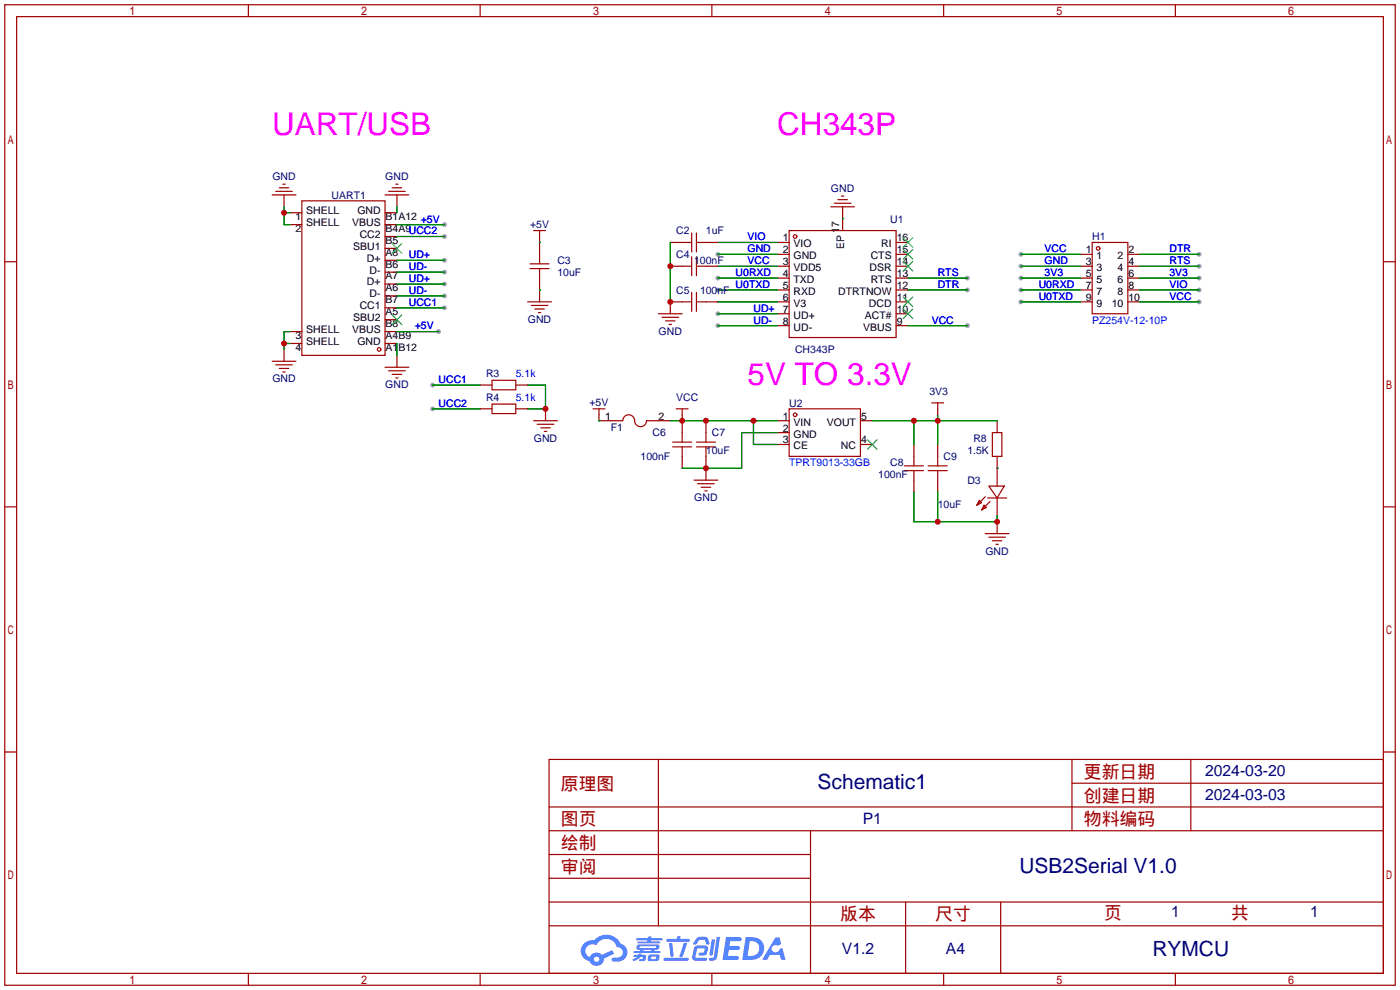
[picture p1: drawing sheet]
<svg xmlns="http://www.w3.org/2000/svg" width="299mm" height="212mm" viewBox="0 0 299 212" stroke-linecap="round" stroke-linejoin="round" font-family="sans-serif">
<g fill="#999">
<circle cx="153.4" cy="54.4" r=".51"/>
<circle cx="153.4" cy="59.4" r=".51"/>
<circle cx="153.4" cy="62" r=".51"/>
<circle cx="153.4" cy="67.1" r=".51"/>
<circle cx="153.4" cy="69.6" r=".51"/>
<circle cx="206.8" cy="62" r=".51"/>
<circle cx="206.8" cy="69.6" r=".51"/>
<circle cx="206.8" cy="59.4" r=".51"/>
<circle cx="95" cy="58.2" r=".51"/>
<circle cx="95" cy="60.7" r=".51"/>
<circle cx="95" cy="65.8" r=".51"/>
<circle cx="95" cy="50.5" r=".51"/>
<circle cx="95" cy="63.2" r=".51"/>
<circle cx="95" cy="55.6" r=".51"/>
<circle cx="92.5" cy="82.3" r=".51"/>
<circle cx="92.5" cy="87.4" r=".51"/>
<circle cx="95" cy="48" r=".51"/>
<circle cx="93.7" cy="70.9" r=".51"/>
<circle cx="218.2" cy="54.4" r=".51"/>
<circle cx="218.2" cy="56.9" r=".51"/>
<circle cx="218.2" cy="59.4" r=".51"/>
<circle cx="218.2" cy="62" r=".51"/>
<circle cx="218.2" cy="64.5" r=".51"/>
<circle cx="256.3" cy="54.4" r=".51"/>
<circle cx="256.3" cy="56.9" r=".51"/>
<circle cx="256.3" cy="59.4" r=".51"/>
<circle cx="256.3" cy="62" r=".51"/>
<circle cx="256.3" cy="64.5" r=".51"/>
</g>
<g fill="none" stroke="#a10000" stroke-width=".25">
<path d="M1 1h297.2v209.6h-297.2zM3.6 3.6h292.1v204.4h-292.1zM53.1 1v2.6M102.6 1v2.6M152.1 1v2.6M201.7 1v2.6M251.2 1v2.6M1 55.9h2.6M295.7 55.9h2.5M1 108.3h2.6M295.7 108.3h2.5M1 160.7h2.6"/>
<path d="M117.3 162.3h178.4v45.7h-178.4zM117.3 177.5h178.4M117.3 172.5h178.4M140.7 162.3v35.6M173.2 177.5v30.5M229.1 162.3v15.2M229.1 167.4h66.6M254.5 162.3v15.2M295.7 160.7h2.5M117.3 182.6h55.9M117.3 197.9h178.4M117.3 192.8h178.4"/>
<path d="M117.3 187.7h55.9M193.5 192.8v15.2M213.9 192.8v15.2M53.1 208v2.6M102.6 208v2.6M152.1 208v2.6M201.7 208v2.6M251.2 208v2.6"/>
</g>
<g fill="#5487ff">
<path d="M155.2 200.3h2.6a.48 .48 0 0 1 .7 .4 .48 .48 0 0 1-.6 .4h-1.8l-.2 1.1h1.9a.43 .43 0 0 1 .4 .4 .43 .43 0 0 1-.5 .4h-1.9l-.2 1.3h1.7a.45 .45 0 0 1 .5 .2 .45 .45 0 0 1-.1 .6h-3.3z"/>
<path d="M165.7 200.3h.9l.4 1.5-.8 .3a.84 .84 0 0 0-1.2 .3 .84 .84 0 0 0 .4 1.1 .84 .84 0 0 0 1.1-.4l.1-.2 .6-.3 .7 2.5h-1l-.2-1h-2.1l-.6 1h-1.1z"/>
<path d="M152.1 200.8h.7l-.5 3.1a.36 .36 0 0 1-.3 .3 .36 .36 0 0 1-.4-.3z"/>
<path d="M153.2 200.2h.7l-.6 4.3a1.13 1.13 0 0 1-1.8 .6l.2-.4h.7l.2-.2z"/>
<path d="M148.9 200.6l.6-.4h1a.77 .77 0 0 1 .9 .5l.3 1-.2 .2h-.5l-.3-.9-.2-.2-1 .1-.7 1-.6-.1-.1-.2z"/>
<path d="M148.4 202.4l.6-.3h1.7a.81 .81 0 0 1 .7 .5 .81 .81 0 0 1-.2 .8 .81 .81 0 0 1-.9 .8h-.7a.32 .32 0 0 1-.3-.3 .32 .32 0 0 1 .4-.3h.7l.2-.9-1.6 .1-.4 1.8 2.2 .1a.32 .32 0 0 1 .3 .4 .32 .32 0 0 1-.4 .2h-2.2l-.5-.3-.1-.5z"/>
<path d="M141.9 204.7h5a.33 .33 0 0 1 .3 .3 .33 .33 0 0 1-.3 .3h-4.9l-.2-.1z"/>
<path d="M146.1 201.5h.8l-.7 2a.98 .98 0 0 1-.7 1.1l-.3-.3z"/>
<path d="M143 201.6h.7l.3 2.5a.34 .34 0 0 1-.3 .4 .34 .34 0 0 1-.4-.3z"/>
<path d="M142.5 200.7h2.1l.3-.6h.6l-.1 .6h1.7a.32 .32 0 0 1 .4 .3 .32 .32 0 0 1-.4 .3h-4.5l-.2-.2z"/>
<path d="M135.5 204.1h.9l.1-.3h.6v.3h.8a.82 .82 0 0 1-.5 1.3h-.8v-.4l.7-.1 .1-.3a.68 .68 0 0 0-1 .4l-1.1 .4-.1-.4 .9-.5h-.7z"/>
<path d="M136 200.5h2.4l.1-.3h.7v.3h2.2l.2 .3-.2 .2h-2.3v.2h1.8l.2 .3-.2 .1h-4.5l-.1-.4h2l.1-.2h-2.3l-.1-.2z"/>
<path d="M159.4 200.3l-.8 4.9h1.7a2.5 2.5 0 0 0 3-2.5 2.5 2.5 0 0 0-3.1-2.4zM160.3 201.1a1.61 1.61 0 0 1 2 1.5 1.61 1.61 0 0 1-1.8 1.7h-.7z"/>
<path d="M136.2 202a.55 .55 0 0 0-.2 .8 .55 .55 0 0 0 .7 .2l.1 .3h-1.3v.3l5.4 .1 .3-.2-.2-.2h-1.2l.2-.3a.7 .7 0 0 0 .8-.3 .7 .7 0 0 0 0-.8l-4.2-.1zM136.8 202.3l3.3-.1 .1 .1-.2 .3h-3.2zM137.5 203h1.7l-.2 .3h-1.4z"/>
<path d="M138.6 204.2a1.05 1.05 0 0 0 0 1.2 2.91 2.91 0 0 0 2.2-.2 .98 .98 0 0 0 0-1.2h-1.6zM139.2 204.5l.9-.1 .1 .4-.2 .2-.8-.1z"/>
<path d="M124.9 201.6a2.23 2.23 0 0 0-.7 2.3 2.23 2.23 0 0 0 1.8 1.6 1.58 1.58 0 0 0 1.8 .9 1.58 1.58 0 0 0 1.3-1.5l2.2-1.1-.5-.7-2.1 1a1.65 1.65 0 0 0-2.7 .4 1.45 1.45 0 0 1-.8-1.9 1.45 1.45 0 0 1 2-.7l.3 .1a2.3 2.3 0 0 1 2.3-1.3 2.3 2.3 0 0 1 2 1.7 1.12 1.12 0 0 1 1.3 1 1.12 1.12 0 0 1-1.1 1.2h-.7a.45 .45 0 0 0-.6 .4 .45 .45 0 0 0 .5 .5 2.21 2.21 0 0 0 2.2-.5 2.21 2.21 0 0 0 .5-2.3 2.13 2.13 0 0 0-1.3-1.1 3.3 3.3 0 0 0-5.6-.7l-1.1 .1zM127 205a.57 .57 0 0 1 1.1 0 .57 .57 0 0 1-1.1 0z"/>
</g>
<g fill="none" stroke="#a10000" stroke-width=".25">
<path d="M60.5 39.4h.5M84.6 39.4h.5M58.2 41.7h5M58.9 40.9h3.6M59.7 40.1h2M64.5 42.9h17.8v33h-17.8zM82.3 41.7h5.1M83.1 40.9h3.5M83.8 40.1h2.1M113.3 57.4h4M113.3 56.4h4M114 49.3h2.6"/>
<path d="M115.3 49.3v1.2M115.3 54.4v2M115.3 57.4v2M145.8 51.8h2M145.8 56.9h2M147.8 49.8v4M147.8 54.9v4M148.8 49.8v4M148.8 54.9v4M148.8 51.8h2.1M148.8 56.9h2.1M168.7 49.3h22.8v22.8h-22.8z"/>
<path d="M177.5 44.2h5.1M178.3 43.4h3.6M179.1 42.7h2M179.8 41.9h.5M233.4 51.8h7.6v15.3h-7.6zM58.2 77.2h5M58.9 78h3.6M59.7 78.7h2M60.5 79.5h.5M82.3 78.5h5.1M83.1 79.2h3.5M112.8 64.5h5.1"/>
<path d="M113.5 65.3h3.6M114.3 66h2M115.1 66.8h.5M140.7 67.1h5.1M141.5 67.8h3.5M142.2 68.6h2.1M143 69.3h.5M145.8 64.5h2M147.8 62.5v4M148.8 64.5h2.1M148.8 62.5v4M83.8 80h2.1"/>
<path d="M84.6 80.8h.5M105.2 81.3h5v2h-5zM105.2 86.4h5v2h-5zM114 89.9h5.1M114.8 90.7h3.6M115.6 91.4h2M116.3 92.2h.5M126.7 87.4h2.6M128 87.4v1.2M130.6 89.9h2.5a1.27 1.27 0 0 1 1.3-1.3 1.27 1.27 0 0 1 1.2 1.3 1.27 1.27 0 0 0 1.3 1.3 1.27 1.27 0 0 0 1.3-1.3h2.5M143.8 95.5h4M143.8 94.5h4"/>
<path d="M144.5 87.4h2.6M145.8 87.4v1.2M145.8 92.5v2M145.8 95.5v2M148.8 95.5h4.1M148.8 94.5h4.1M150.9 92.5v2M150.9 95.5v2M168.7 87.4h15.2v10.1h-15.2zM193.3 99.6h4.1M195.3 97.5v2.1M198.4 99.6h4"/>
<path d="M199.1 86.1h2.6M200.4 86.1v1.3M200.4 97.5v2.1M212.1 92.5h2v5h-2zM148.3 102.6h5.1M149.1 103.4h3.6M149.9 104.1h2M150.6 104.9h.5M193.3 100.6h4.1M195.3 100.6v2M198.4 100.6h4M200.4 100.6v2"/>
<path d="M209.3 106.9l.5 .5-1 .5zM210.3 107.9l.5 .6-1 .5zM210.6 114h5M210.6 106.2l-1.8 1.7M211.1 106.4h4M211.3 103.9h3.3l-1.5 2.5zM211.3 114.8h3.6M211.6 107.2l-1.8 1.8M212.1 115.6h2M212.9 116.3h.5"/>
<circle cx="169.9" cy="50.5" r=".38"/>
<circle cx="234.7" cy="53.1" r=".38"/>
<circle cx="81" cy="74.7" r=".38"/>
<circle cx="169.9" cy="88.6" r=".38"/>
</g>
<g fill="none" stroke="#870000" stroke-width=".25">
<path d="M60.7 41.7v2.5M62 48h2.5M62 45.5h2.5M82.3 58.2h2.5M82.3 55.6h2.5M82.3 53.1h2.5M82.3 50.5h2.5M82.3 48h2.5M82.3 45.5h2.5M84.8 41.7v2.5M115.3 50.5v3.9M115.3 59.4v5.1"/>
<path d="M143.3 51.8h2.5M143.3 56.9h2.5M150.9 51.8h2.5M150.9 56.9h2.5M166.1 51.8h2.6M166.1 54.4h2.6M166.1 56.9h2.6M166.1 59.4h2.6M180.1 44.2v5.1M191.5 51.8h2.6M191.5 54.4h2.6M191.5 56.9h2.6"/>
<path d="M191.5 59.4h2.6M230.9 54.4h2.5M230.9 56.9h2.5M230.9 59.4h2.5M241 54.4h2.6M241 56.9h2.6M241 59.4h2.6M60.7 74.7v2.5M62 73.4h2.5M62 70.9h2.5M82.3 73.4h2.5M82.3 70.9h2.5"/>
<path d="M82.3 68.3h2.5M82.3 65.8h2.5M82.3 63.2h2.5M82.3 60.7h2.5M84.8 75.9v2.6M145.8 64.5h-2.5v2.6M150.9 64.5h2.5M166.1 62h2.6M166.1 64.5h2.6M166.1 67.1h2.6M166.1 69.6h2.6M191.5 62h2.6"/>
<path d="M191.5 64.5h2.6M191.5 67.1h2.6M191.5 69.6h2.6M230.9 62h2.5M230.9 64.5h2.5M241 62h2.6M241 64.5h2.6M102.6 82.3h2.6M102.6 87.4h2.6M110.2 82.3h2.6M110.2 87.4h2.6M116.6 87.4v2.5"/>
<path d="M128 88.6v1.3h2.6M140.7 89.9h2.6M145.8 88.6v3.9M145.8 97.5v2.6M150.9 89.9v2.6M150.9 97.5v5.1M166.1 89.9h2.6M166.1 95h2.6M166.1 92.5h2.6M183.9 89.9h2.5M183.9 95h2.5M195.3 95v2.5"/>
<path d="M200.4 87.4v1.2M200.4 95v2.5M213.1 89.9v2.6M213.1 97.5v6.4M195.3 102.6v2.6M200.4 102.6v2.6M213.1 106.4v3.8M213.1 111.5v2.5"/>
</g>
<g fill="none" stroke="#3c3" stroke-width=".25">
<path d="M83.8 52.1l2.1 2M85.9 52.1l-2.1 2M193 55.9l2.1 2M193 53.3l2.1 2.1M193 50.8l2.1 2M195.1 55.9l-2.1 2M195.1 53.3l-2.1 2.1M195.1 50.8l-2.1 2M83.8 67.3l2.1 2M85.9 67.3l-2.1 2M193 66l2.1 2.1M193 63.5l2.1 2"/>
<path d="M195.1 66l-2.1 2.1M195.1 63.5l-2.1 2M185.4 94l2.1 2M187.5 94l-2.1 2"/>
</g>
<g fill="none" stroke="#008700" stroke-width=".25">
<path d="M60.7 44.2v3.8h1.3M60.7 45.5h1.3M84.8 58.2h10.2M84.8 50.5h10.2M84.8 55.6h10.2M84.8 48h10.2M84.8 44.2v1.3M115.3 51.8h.1M143.3 51.8v12.7M153.4 54.4h12.7M153.4 59.4h12.7M153.4 51.8h12.7"/>
<path d="M153.4 56.9h12.7M180.1 46.7h.1M194.1 59.4h12.7M218.2 54.4h12.7M218.2 59.4h12.7M218.2 56.9h12.7M243.6 54.4h12.7M243.6 59.4h12.7M243.6 56.9h12.7M60.7 73.4h1.3M62 70.9h-1.3v3.8M84.8 60.7h10.2"/>
<path d="M84.8 65.8h10.2M84.8 63.2h10.2M84.8 70.9h8.9M84.8 73.4v2.5M115.3 62h.1M153.4 62h12.7M153.4 64.5h12.7M153.4 67.1h12.7M153.4 69.6h12.7M194.1 62h12.7M194.1 69.6h12.7M218.2 62h12.7"/>
<path d="M218.2 64.5h12.7M243.6 62h12.7M243.6 64.5h12.7M92.5 82.3h10.1M92.5 87.4h10.1M112.8 82.3h3.8v5.1h-3.8M128 89.9h.1M143.3 89.9h22.8M161 89.9v5.1h5.1M166.1 92.5h-7.6v7.6h-12.7M186.4 89.9h26.7M195.3 89.9v5.1"/>
<path d="M200.4 88.6v6.4M195.3 105.2v6.3h17.8v-1.3M200.4 105.2v6.3M213.1 100.1h.1"/>
</g>
<g fill="#c00">
<circle cx="143.3" cy="56.9" r=".63"/>
<circle cx="143.3" cy="64.5" r=".63"/>
<circle cx="60.7" cy="45.5" r=".63"/>
<circle cx="60.7" cy="73.4" r=".63"/>
<circle cx="116.6" cy="87.4" r=".63"/>
<circle cx="150.9" cy="89.9" r=".63"/>
<circle cx="145.8" cy="89.9" r=".63"/>
<circle cx="161" cy="89.9" r=".63"/>
<circle cx="150.9" cy="100.1" r=".63"/>
<circle cx="200.4" cy="89.9" r=".63"/>
<circle cx="195.3" cy="89.9" r=".63"/>
<circle cx="213.1" cy="111.5" r=".63"/>
<circle cx="200.4" cy="111.5" r=".63"/>
</g>
<g font-size="6.7" fill="#f0f">
<text x="58.2" y="28.9">UART/USB</text>
<text x="166.1" y="28.9">CH343P</text>
<text x="159.8" y="82.2">5V TO 3.3V</text>
</g>
<g font-size="4.5" fill="#000080">
<text x="174.7" y="168.7">Schematic1</text>
<text x="217.9" y="186.5">USB2Serial V1.0</text>
<text x="246.3" y="204.3">RYMCU</text>
</g>
<g font-size="3.8" fill="#a00000">
<text x="231.6" y="166.2">更新日期</text>
<text x="119.9" y="168.8">原理图</text>
<text x="231.6" y="171.3">创建日期</text>
<text x="119.9" y="176.4">图页</text>
<text x="231.6" y="176.4">物料编码</text>
<text x="119.9" y="181.5">绘制</text>
<text x="119.9" y="186.6">审阅</text>
<text x="179.6" y="196.7">版本</text>
<text x="199.9" y="196.7">尺寸</text>
<text x="236" y="196.5">页</text>
<text x="263.1" y="196.5">共</text>
</g>
<g font-size="3.4" fill="#000080">
<text x="257.6" y="165.9">2024-03-20</text>
<text x="257.6" y="170.9">2024-03-03</text>
<text x="184.4" y="176">P1</text>
<text x="250.3" y="196.1">1</text>
<text x="280" y="196.1">1</text>
<text x="179.9" y="204">V1.2</text>
<text x="202.2" y="204">A4</text>
</g>
<g font-size="2.2" fill="#000080">
<text x="58.2" y="38.5">GND</text>
<text x="82.3" y="38.5">GND</text>
<text x="177.6" y="41.1">GND</text>
<text x="70.9" y="42.5">UART1</text>
<text x="190.2" y="47.6">U1</text>
<text x="113.3" y="48.7">+5V</text>
<text x="144.5" y="50.1">C2</text>
<text x="150.9" y="50.1">1uF</text>
<text x="233.4" y="51.4">H1</text>
<text x="119.1" y="56.5">C3</text>
<text x="119.1" y="59">10uF</text>
<text x="144.5" y="55.2">C4</text>
<text x="148.3" y="56.4">100nF</text>
<text x="144.5" y="62.8">C5</text>
<text x="149.6" y="62.8">100nF</text>
<text x="112.8" y="69">GND</text>
<text x="140.8" y="71.5">GND</text>
<text x="169.9" y="75.5">CH343P</text>
<text x="58.2" y="81.7">GND</text>
<text x="82.3" y="83">GND</text>
<text x="103.9" y="80.6">R3</text>
<text x="103.9" y="85.7">R4</text>
<text x="126" y="86.8">+5V</text>
<text x="144.5" y="85.7">VCC</text>
<text x="168.7" y="86.9">U2</text>
<text x="198.6" y="84.4">3V3</text>
<text x="114.1" y="94.4">GND</text>
<text x="130.6" y="92">F1</text>
<text x="139.4" y="93.3">C6</text>
<text x="152.1" y="93.3">C7</text>
<text x="208" y="94.5">R8</text>
<text x="136.9" y="98.4">100nF</text>
<text x="150.9" y="97.1">10uF</text>
<text x="190.2" y="99.6">C8</text>
<text x="201.7" y="98.4">C9</text>
<text x="206.8" y="97.1">1.5K</text>
<text x="148.4" y="107.1">GND</text>
<text x="187.7" y="102.2">100nF</text>
<text x="206.8" y="103.4">D3</text>
<text x="200.4" y="108.5">10uF</text>
<text x="210.6" y="118.5">GND</text>
</g>
<g font-size="2.2">
<text x="63.1" y="47">1</text>
<text x="65.5" y="45.8">SHELL</text>
<text x="76.4" y="45.8">GND</text>
<text x="82.4" y="47">B1A12 +5V</text>
<text x="63.1" y="49.6">2</text>
<text x="65.5" y="48.3">SHELL</text>
<text x="75.3" y="48.3">VBUS</text>
<text x="75.5" y="53.4">SBU1</text>
<text x="76.9" y="50.8">CC2</text>
<text x="82.4" y="52.1">B5</text>
<text x="82.4" y="49.6">B4A9UCC2</text>
<text x="167.3" y="51.6">1</text>
<text x="169.6" y="52.9">VIO</text>
<text x="179.4" y="49.8" transform="rotate(-90 179.4 49.8)">17</text>
<text x="180.4" y="53.3" transform="rotate(-90 180.4 53.3)">EP</text>
<text x="188.3" y="52.9">RI</text>
<text x="191.6" y="51.6">16</text>
<text x="78.4" y="55.9">D+</text>
<text x="79" y="58.5">D-</text>
<text x="82.4" y="59.7">A7</text>
<text x="82.4" y="57.2">B6</text>
<text x="82.4" y="54.6">A8</text>
<text x="167.3" y="54.1">2</text>
<text x="167.3" y="56.7">3</text>
<text x="167.3" y="59.2">4</text>
<text x="169.6" y="55.4">GND</text>
<text x="169.6" y="58">VDD5</text>
<text x="185.8" y="58">DSR</text>
<text x="186.1" y="55.4">CTS</text>
<text x="191.6" y="59.2">13</text>
<text x="191.6" y="56.7">14</text>
<text x="191.6" y="54.1">15</text>
<text x="232.1" y="54.1">1</text>
<text x="232.1" y="56.7">3</text>
<text x="232.1" y="59.2">5</text>
<text x="234.4" y="55.4">1</text>
<text x="234.4" y="58">3</text>
<text x="238.9" y="58">4</text>
<text x="238.9" y="55.4">2</text>
<text x="241.2" y="59.2">6</text>
<text x="241.2" y="56.7">4</text>
<text x="241.2" y="54.1">2</text>
<text x="78.4" y="61">D+</text>
<text x="79" y="63.5">D-</text>
<text x="82.4" y="64.8">B7</text>
<text x="82.4" y="62.3">A6</text>
<text x="167.3" y="61.8">5</text>
<text x="167.3" y="64.3">6</text>
<text x="169.6" y="60.5">TXD</text>
<text x="169.6" y="63">RXD</text>
<text x="169.6" y="65.6">V3</text>
<text x="179.1" y="63">DTRTNOW</text>
<text x="185.7" y="65.6">DCD</text>
<text x="186.1" y="60.5">RTS</text>
<text x="191.6" y="64.3">11</text>
<text x="191.6" y="61.8">12</text>
<text x="232.1" y="61.8">7</text>
<text x="232.1" y="64.3">9</text>
<text x="234.4" y="60.5">5</text>
<text x="234.4" y="63">7</text>
<text x="234.4" y="65.6">9</text>
<text x="237.6" y="65.6">10</text>
<text x="238.9" y="63">8</text>
<text x="238.9" y="60.5">6</text>
<text x="241.2" y="64.3">10</text>
<text x="241.2" y="61.8">8</text>
<text x="65.5" y="71.2">SHELL</text>
<text x="75.3" y="71.2">VBUS</text>
<text x="75.5" y="68.6">SBU2</text>
<text x="76.9" y="66.1">CC1</text>
<text x="82.4" y="69.9">B8</text>
<text x="82.4" y="67.3">A5</text>
<text x="167.3" y="66.8">7</text>
<text x="167.3" y="69.4">8</text>
<text x="169.6" y="68.1">UD+</text>
<text x="169.6" y="70.7">UD-</text>
<text x="184.5" y="70.7">VBUS</text>
<text x="184.8" y="68.1">ACT#</text>
<text x="191.6" y="69.4">9</text>
<text x="191.6" y="66.8">10</text>
<text x="63.1" y="72.4">3</text>
<text x="63.1" y="75">4</text>
<text x="65.5" y="73.7">SHELL</text>
<text x="76.4" y="73.7">GND</text>
<text x="82.4" y="75">A1B12</text>
<text x="82.4" y="72.4">A4B9</text>
<text x="129.3" y="89.7">1</text>
<text x="140.7" y="89.7">2</text>
<text x="167.3" y="89.7">1</text>
<text x="184" y="89.7">5</text>
<text x="167.3" y="94.8">3</text>
<text x="167.3" y="92.2">2</text>
<text x="169.6" y="93.5">GND</text>
<text x="169.6" y="91">VIN</text>
<text x="176.7" y="91">VOUT</text>
<text x="184" y="94.8">4</text>
<text x="169.6" y="96.1">CE</text>
<text x="179.7" y="96.1">NC</text>
</g>
<g font-size="2.2" fill="#00f">
<text x="159.8" y="53.9">GND</text>
<text x="159.8" y="51.4">VIO</text>
<text x="223.3" y="53.9">VCC</text>
<text x="249.9" y="53.9">DTR</text>
<text x="87.4" y="57.7">UD-</text>
<text x="87.4" y="55.2">UD+</text>
<text x="157.2" y="59">U0RXD</text>
<text x="159.8" y="56.4">VCC</text>
<text x="200.4" y="59">RTS</text>
<text x="223.3" y="56.4">GND</text>
<text x="223.3" y="59">3V3</text>
<text x="249.9" y="56.4">RTS</text>
<text x="249.9" y="59">3V3</text>
<text x="87.4" y="60.3">UD+</text>
<text x="87.4" y="65.3">UCC1</text>
<text x="87.4" y="62.8">UD-</text>
<text x="157.2" y="61.5">U0TXD</text>
<text x="200.4" y="61.5">DTR</text>
<text x="222" y="61.5">U0RXD</text>
<text x="222" y="64.1">U0TXD</text>
<text x="249.9" y="61.5">VIO</text>
<text x="249.9" y="64.1">VCC</text>
<text x="88.6" y="70.4">+5V</text>
<text x="161" y="66.6">UD+</text>
<text x="161" y="69.1">UD-</text>
<text x="199.1" y="69.1">VCC</text>
<text x="233.4" y="69.1">PZ254V-12-10P</text>
<text x="93.7" y="81.8">UCC1</text>
<text x="110.2" y="80.6">5.1k</text>
<text x="93.7" y="86.9">UCC2</text>
<text x="110.2" y="85.7">5.1k</text>
<text x="168.7" y="99.6">TPRT9013-33GB</text>
</g>
</svg>
